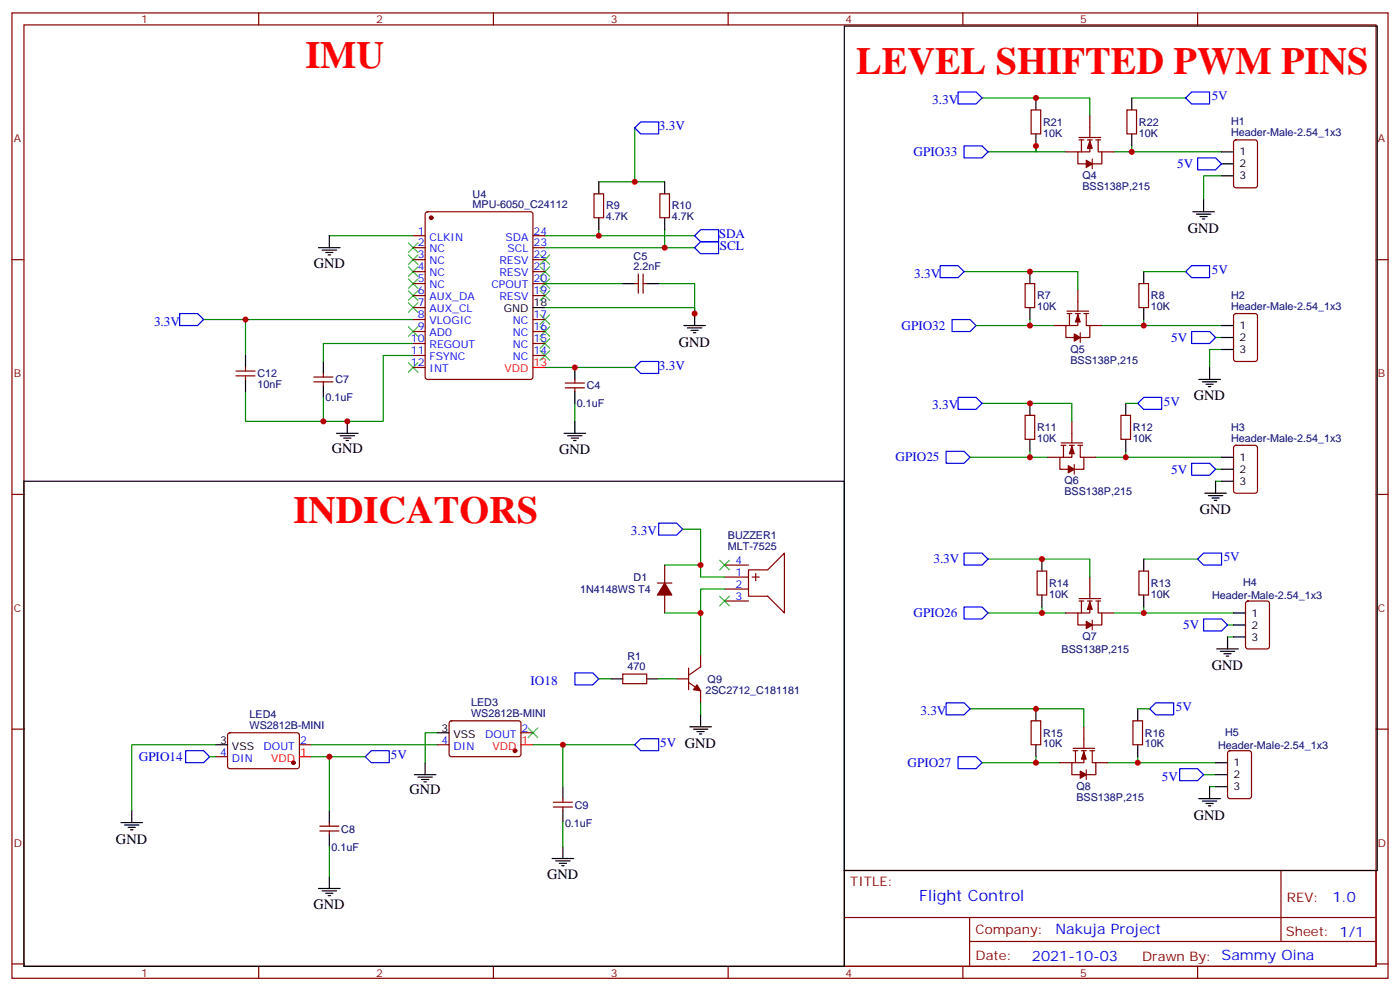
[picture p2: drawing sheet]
<svg xmlns="http://www.w3.org/2000/svg" width="412mm" height="292mm" viewBox="0 0 412 292" stroke-linecap="round" stroke-linejoin="round" font-family="sans-serif">
<g fill="none" stroke="#870000" stroke-width=".35">
<path d="M3.5 3.8h405.4v284.3h-405.4zM7.1 7.3h398.2v277.3h-398.2zM76.2 3.8v3.5M145.3 3.8v3.5M214.5 3.8v3.5M283.6 3.8v3.5M352.8 3.8v3.5M303.7 32.4h2.9v7h-2.9zM321 34.1v6.4M332 32.4h2.8v7h-2.8zM175 57.1h2.8v7h-2.8zM194.4 57.1h2.8v7h-2.8z"/>
<path d="M314 44.7h3.5M317.9 40.5h6.3M317.9 41.2h1.4M318.6 41.2v3.5M320.3 41.2h1.4M321 41.2v3.5h-3.5v3.6h2.5M321.7 46.8v2.9M322.8 41.2h1.4M323.5 41.2v3.5h1.1v3.6h-2.9M324.6 44.7h3.5M363.6 41.4l.5-.2h5.6l.7 .4v13l-.4 .7h-5.9l-.7-.4v-13zM3.5 76.5h3.6"/>
<path d="M121.7 76.5h3.5M121.7 69.4h3.5M121.7 73h3.5M125.5 62.6l.4-.2h30.4l.6 .4 .1 48.3-.5 .6-30.6 .1-.6-.5-.1-48.2zM157 76.5h3.5M157 69.4h3.5M157 73h3.5M405.3 76.5h3.6M121.7 83.5h3.5M121.7 80h3.5M121.7 87.1h3.5M121.7 90.6h3.5"/>
<path d="M121.7 94.1h3.5M121.7 97.6h3.5M157 83.5h3.5M157 80h3.5M157 87.1h3.5M157 94.1h3.5M157 97.6h3.5M187 83.5h1M188 80.7v5.7M189.4 80.7v5.7M189.4 83.5h1.1M302 83.5h2.8v7.1h-2.8z"/>
<path d="M310.4 95.9h3.6M314.3 91.7h6.4M314.3 92.4h1.4M315 92.4v3.5M316.8 92.4h1.4M317.5 92.4v3.5h-3.5v3.5h2.4M317.5 85.3v6.4M318.2 98v2.8M319.3 92.4h1.4M320 92.4v3.5h1v3.5h-2.8M321 95.9h3.6M335.5 83.5h2.8v7.1h-2.8z"/>
<path d="M363.6 92.6l.5-.2h5.6l.7 .4v13l-.4 .6-5.9 .1-.7-.5v-12.9zM69.5 110.7h5.6M69.5 109.3h5.6M72.3 108.2v1.1M72.3 110.7v1.1M92.4 112.5h5.7M92.4 111.1h5.7M95.2 110v1.1M95.2 112.5v1M121.7 101.2h3.5M121.7 104.7h3.5M121.7 108.2h3.5"/>
<path d="M157 101.2h3.5M157 104.7h3.5M166.5 114.2h5.7M166.5 112.8h5.7M169.3 111.8v1M169.3 114.2v1.1M302 122.3h2.8v7.1h-2.8zM308.7 134.7h3.5M312.6 130.5h6.3M312.6 131.2h1.4M313.3 131.2v3.5M315 131.2h1.4"/>
<path d="M315.7 131.2v3.5h-3.5v3.5h2.5M315.7 124.1v6.4M316.4 136.8v2.8M317.5 131.2h1.4M318.2 131.2v3.5h1.1v3.5h-2.9M319.3 134.7h3.5M330.2 122.3h2.8v7.1h-2.8zM363.6 131.4l.5-.2h5.6l.7 .4v13l-.4 .6-5.9 .1-.7-.5v-12.9zM3.5 145.6h3.6M405.3 145.6h3.6M193.7 171.7h4.2M195.8 166.4v5.3"/>
<path d="M195.8 175.3v5.3M213.4 170h7.1M213.4 166.4h7.1M213.4 177h7.1M213.4 173.5h7.1M220.5 167.9h5.6l5-5v17.7l-5-5h-5.6zM221.5 170h2.2M222.6 168.9v2.1M305.5 168.2h2.8v7.1h-2.8zM317.9 177h1.4M317.9 176.3h6.3M318.6 177v3.6"/>
<path d="M320.3 177h1.4M321 177v3.6h-3.5v3.5h2.5M321 170v6.3M322.8 177h1.4M323.5 177v3.6h1.1v3.5h-2.9M335.5 168.2h2.8v7.1h-2.8zM367.1 177.2l.5-.2h5.6l.7 .5v12.9l-.4 .7h-5.9l-.7-.4v-13zM183.4 198.5h7.1v2.9h-7.1zM199.3 200h3.5M202.8 196.8v6.3M206.4 192.9v3.5l-3.6 2.5M314 180.6h3.5"/>
<path d="M321.7 182.7v2.8M324.6 180.6h3.5M3.5 214.8h3.6M67.3 216l.4-.2 20.1 .1 .4 .6-.1 9.5-.6 .4-20-.1-.5-.6v-9.2zM88.2 219.4h3.5M128.8 219.4h3.5M132.5 212.5l.5-.2 20 .1 .5 .6-.1 9.5-.6 .4-20.1-.1-.4-.6v-9.2zM153.5 215.8h3.5M202.8 201l3.6 2.5v3.5M303.7 212.3h2.9v7.1h-2.9zM319.3 214.1v6.3M333.7 212.3h2.8v7.1h-2.8z"/>
<path d="M405.3 214.8h3.6M63.5 222.9h3.5M163 237.7h5.6M163 236.3h5.6M165.8 235.2v1.1M165.8 237.7v1.1M312.2 224.6h3.5M316.1 220.4h6.3M316.1 221.1h1.4M316.8 221.1v3.5M318.6 221.1h1.4M319.3 221.1v3.5h-3.6v3.6h2.5"/>
<path d="M320 226.8v2.8M321 221.1h1.4M321.7 221.1v3.5h1.1v3.6h-2.8M322.8 224.6h3.5M361.8 221.3l.5-.2h5.6l.7 .5 .1 12.9-.5 .7h-5.9l-.6-.4-.1-13zM94.2 244.8h5.6M94.2 243.3h5.6M97 242.3v1M97 244.8v1M248.7 256.4h156.6v28.2h-156.6zM377.3 256.4v20.9M248.7 270.2h156.5"/>
<path d="M285.6 277.3h119.6M285.6 270.2v14.2M3.5 283.9h3.6M76.2 284.6v3.5M145.3 284.6v3.5M214.5 284.6v3.5M283.6 284.6v3.5M352.8 284.6v3.5M405.3 283.9h3.6"/>
</g>
<g fill="none" stroke="#000" stroke-width=".35">
<path d="M248.7 7.7h157v248.7h-157zM305.2 28.9v3.5M305.2 39.4v3.6M333.4 28.9v3.5M333.4 39.4v3.6M176.4 53.6v3.5M195.8 53.6v3.5M354.5 58.8v3.6M359.8 51.8h3.6M359.8 44.7h3.6M359.8 48.3h3.6M93.8 73h6.4"/>
<path d="M94.9 73.7h4.2M96 74.4h2.1M96.7 75.1h.7M97 69.4v3.6M176.4 64.1v3.6M195.8 64.1v3.6M351.4 62.4h6.3M352.4 63.1h4.3M353.5 63.8h2.1M354.2 64.5h.7M157 90.6h3.5M183.4 83.5h3.6"/>
<path d="M190.5 83.5h3.5M201.4 95.9h6.4M202.5 96.6h4.2M203.6 97.3h2.1M204.3 98h.7M204.6 92.4v3.5M303.4 80v3.5M303.4 90.6v3.5M336.9 80v3.5M336.9 90.6v3.5M359.8 95.9h3.6M359.8 99.4h3.6"/>
<path d="M72.3 104.7v3.5M72.3 111.8v3.5M95.2 106.5v3.5M95.2 113.5v3.6M169.3 108.2v3.6M169.3 115.3v3.5M303.4 118.8v3.5M331.6 118.8v3.5M353.1 111.8h6.4M354.2 112.5h4.2M355.2 113.2h2.2M356 113.9h.7"/>
<path d="M356.3 108.2v3.6M359.8 102.9h3.6M99.1 127.6h6.4M100.2 128.3h4.2M101.2 129h2.2M102 129.8h.7M102.3 124.1v3.5M166.2 127.6h6.3M167.2 128.3h4.2M168.3 129h2.1M169 129.8h.7M169.3 124.1v3.5"/>
<path d="M303.4 129.4v3.5M331.6 129.4v3.5M359.8 134.7h3.6M359.8 138.2h3.6M7.1 141.7h241.6v142.9h-241.6zM354.9 145.3h6.3M356 146h4.2M357 146.7h2.1M357.7 147.4h.7M358.1 141.7v3.6M359.8 141.7h3.6M306.9 164.7v3.5"/>
<path d="M306.9 175.3v3.5M336.9 164.7v3.5M336.9 175.3v3.5M179.9 200h3.5M190.5 200h3.5M358.4 191.1h6.4M359.5 191.8h4.2M360.5 192.5h2.2M361.2 193.3h.7M361.6 187.6v3.5M363.4 187.6h3.5M363.4 180.6h3.5"/>
<path d="M363.4 184.1h3.5M63.5 219.4h3.5M128.8 215.8h3.5M203.2 214.1h6.3M204.3 214.8h4.2M205.3 215.5h2.1M206 216.2h.7M206.4 210.5v3.6M305.2 208.8v3.5M305.2 219.4v3.5M335.1 208.8v3.5M335.1 219.4v3.5"/>
<path d="M38.8 238.8v3.5M97 238.8v3.5M122.1 228.2h6.3M123.1 228.9h4.3M124.2 229.6h2.1M124.9 230.3h.7M125.2 224.6v3.6M165.8 231.7v3.5M165.8 238.8v3.5M353.1 235.2h6.4M354.2 235.9h4.2M355.2 236.6h2.2"/>
<path d="M356 237.3h.7M356.3 231.7v3.5M358.1 228.2h3.5M358.1 231.7h3.5M358.1 224.6h3.5M35.6 242.3h6.4M36.7 243h4.2M37.7 243.7h2.2M38.5 244.4h.7M97 245.8v3.5M97 258.2v3.5M162.6 252.9h6.4"/>
<path d="M163.7 253.6h4.2M164.7 254.3h2.2M165.5 255h.7M165.8 249.3v3.6M93.8 261.7h6.4M94.9 262.4h4.2M96 263.1h2.1M96.7 263.8h.7"/>
</g>
<g fill="#870000" stroke="#870000" stroke-width=".35">
<path d="M195.8 171.7l2.1 3.6h-4.2z"/>
<path d="M205.3 201.7l1.1 1.8-2.1-.4z"/>
<path d="M319.3 221.5l.7 2.1h-1.4z"/>
<path d="M318.2 227.1l1.8 1.1-1.8 1z"/>
<path d="M321 177.4l.7 2.1h-1.4z"/>
<path d="M320 183l1.7 1.1-1.7 1z"/>
<path d="M315.7 131.5l.7 2.1h-1.4z"/>
<path d="M314.7 137.2l1.7 1-1.7 1.1z"/>
<path d="M317.5 92.7l.7 2.1h-1.4z"/>
<path d="M316.4 98.4l1.8 1-1.8 1.1z"/>
<path d="M321 41.6l.7 2.1h-1.4z"/>
<path d="M320 47.2l1.7 1.1-1.7 1z"/>
<circle cx="86.4" cy="224.6" r=".53"/>
<circle cx="151.7" cy="221.1" r=".53"/>
<circle cx="127" cy="64.1" r=".53"/>
</g>
<path d="M157 108.2h3.5M153.5 219.4h3.5M88.2 222.9h3.5" fill="none" stroke="#f00" stroke-width=".35"/>
<g fill="none" stroke="#008700" stroke-width=".35">
<path d="M187 37.7v15.9h-10.6M289.3 28.9h31.7v5.2M333.4 28.9h15.8M187 53.6h8.8M291 44.7h14.2v-1.7v1.7h8.8M328.1 44.7h31.7M333.4 43v1.7M359.8 51.8h-5.3v7M97 69.4h24.7M160.5 69.4h44.1M160.5 73h44.1M176.4 67.7v1.7"/>
<path d="M195.8 67.7v5.3M60 94.1h61.7M72.3 94.1v10.6M160.5 83.5h22.9M194 83.5h10.6v8.9v-1.8h-44.1M284 80h33.5v5.3M287.5 95.9h15.9M303.4 94.1v1.8h7M324.6 95.9h35.2M336.9 94.1v1.8M336.9 80h12.3M358.1 99.4h1.7"/>
<path d="M72.3 115.3v8.8h22.9M121.7 104.7h-8.8v19.4h-17.7v-7M121.7 101.2h-26.5v5.3M160.5 108.2h26.5M169.3 118.8v5.3M289.3 118.8h26.4v5.3M331.6 118.8h3.5M359.8 102.9h-3.5v5.3M303.4 132.9v1.8h-17.6M303.4 134.7h5.3M322.8 134.7h37M331.6 132.9v1.8"/>
<path d="M358.1 138.2h1.7M201.1 155.9h5.3v14.1h7M358.1 141.7h1.7M195.8 166.4h10.6M213.4 173.5h-7v7.1M291 164.7h30v5.3M306.9 178.8v1.8h-15.9M336.9 178.8v1.8M336.9 164.7h15.9M176.4 200h3.5M194 200h5.3M195.8 180.6h10.6v12.3"/>
<path d="M306.9 180.6h7.1M328.1 180.6h35.3M361.6 184.1h1.8M361.6 187.6h1.8M63.5 219.4h-24.7v19.4M91.7 219.4h37.1M128.8 215.8h-3.6v8.8M157 219.4h30M165.8 219.4v12.3M206.4 207v3.5M285.8 208.8h33.5v5.3M335.1 208.8h3.6"/>
<path d="M61.7 222.9h1.8M91.7 222.9h15.9M97 222.9v15.9M305.2 222.9v1.7h-15.9M305.2 224.6h7M326.3 224.6h31.8M335.1 222.9v1.7M354.5 228.2h3.6M356.3 231.7h1.8M97 249.3v8.9M165.8 242.3v7"/>
</g>
<g fill="none" stroke="#3c3" stroke-width=".35">
<path d="M120.3 71.5l2.8 2.9M120.3 75.1l2.8 2.8M120.3 78.6l2.8 2.8M123.1 71.5l-2.8 2.9M123.1 75.1l-2.8 2.8M123.1 78.6l-2.8 2.8M159.1 78.6l2.8 2.8M159.1 75.1l2.8 2.8M161.9 78.6l-2.8 2.8M161.9 75.1l-2.8 2.8M120.3 82.1l2.8 2.8M120.3 85.7l2.8 2.8"/>
<path d="M120.3 89.2l2.8 2.8M120.3 96.2l2.8 2.9M123.1 82.1l-2.8 2.8M123.1 85.7l-2.8 2.8M123.1 89.2l-2.8 2.8M123.1 96.2l-2.8 2.9M159.1 99.8l2.8 2.8M159.1 96.2l2.8 2.9M159.1 92.7l2.8 2.8M159.1 85.7l2.8 2.8M159.1 82.1l2.8 2.8M161.9 99.8l-2.8 2.8"/>
<path d="M161.9 96.2l-2.8 2.9M161.9 92.7l-2.8 2.8M161.9 85.7l-2.8 2.8M161.9 82.1l-2.8 2.8M120.3 106.8l2.8 2.8M123.1 106.8l-2.8 2.8M159.1 103.3l2.8 2.8M161.9 103.3l-2.8 2.8M212 165l2.8 2.9M212 175.6l2.8 2.8M214.8 165l-2.8 2.9M214.8 175.6l-2.8 2.8"/>
<path d="M155.6 214.4l2.8 2.8M158.4 214.4l-2.8 2.8"/>
</g>
<g fill="none" stroke="#00f" stroke-width=".35">
<path d="M187 37.7l1.7-1.8h5.3v3.5h-5.3zM282.2 27.1h5.3l1.8 1.8-1.8 1.7h-5.3zM349.2 28.9l1.8-1.8h5.3v3.5h-5.3zM284 43h5.3l1.7 1.7-1.7 1.8h-5.3zM352.8 46.5h5.3l1.7 1.8-1.7 1.7h-5.3zM204.6 73l1.8-1.8h5.3v3.5h-5.3zM206.4 67.7h5.3v3.5h-5.3l-1.8-1.8zM276.9 78.2h5.3l1.8 1.8-1.8 1.8h-5.3zM52.9 92.4h5.3l1.8 1.7-1.8 1.8h-5.3zM280.5 94.1h5.3l1.7 1.8-1.7 1.7h-5.3zM349.2 80l1.8-1.8h5.3v3.6h-5.3zM351 97.6h5.3l1.8 1.8-1.8 1.8h-5.3z"/>
<path d="M187 108.2l1.7-1.7h5.3v3.5h-5.3zM282.2 117.1h5.3l1.8 1.7-1.8 1.8h-5.3zM335.1 118.8l1.8-1.7h5.3v3.5h-5.3zM278.7 132.9h5.3l1.8 1.8-1.8 1.8h-5.3zM351 136.5h5.3l1.8 1.7-1.8 1.8h-5.3zM194 154.1h5.3l1.8 1.8-1.8 1.7h-5.3zM284 162.9h5.3l1.7 1.8-1.7 1.7h-5.3zM284 178.8h5.3l1.7 1.8-1.7 1.7h-5.3zM352.8 164.7l1.7-1.8h5.3v3.5h-5.3zM169.3 198.2h5.3l1.8 1.8-1.8 1.7h-5.3zM354.5 182.3h5.3l1.8 1.8-1.8 1.7h-5.3zM187 219.4l1.7-1.8h5.3v3.5h-5.3z"/>
<path d="M278.7 207h5.3l1.8 1.8-1.8 1.7h-5.3zM338.7 208.8l1.7-1.8h5.3v3.5h-5.3zM54.7 221.1h5.3l1.7 1.8-1.7 1.7h-5.3zM107.6 222.9l1.8-1.8h5.3v3.5h-5.3zM282.2 222.9h5.3l1.8 1.7-1.8 1.8h-5.3zM347.5 226.4h5.3l1.7 1.8-1.7 1.7h-5.3z"/>
</g>
<g fill="#c00">
<circle cx="165.8" cy="219.4" r=".88"/>
<circle cx="97" cy="222.9" r=".88"/>
<circle cx="206.4" cy="166.4" r=".88"/>
<circle cx="206.4" cy="180.6" r=".88"/>
<circle cx="72.3" cy="94.1" r=".88"/>
<circle cx="95.3" cy="124.1" r=".88"/>
<circle cx="169.3" cy="108.2" r=".88"/>
<circle cx="102.3" cy="124.1" r=".88"/>
<circle cx="204.6" cy="92.4" r=".88"/>
<circle cx="195.8" cy="73" r=".88"/>
<circle cx="176.4" cy="69.4" r=".88"/>
<circle cx="187" cy="53.6" r=".88"/>
<circle cx="305.2" cy="224.6" r=".88"/>
<circle cx="335.1" cy="224.6" r=".88"/>
<circle cx="305.2" cy="208.8" r=".88"/>
<circle cx="336.9" cy="180.6" r=".88"/>
<circle cx="306.9" cy="180.6" r=".88"/>
<circle cx="306.9" cy="164.7" r=".88"/>
<circle cx="331.6" cy="134.7" r=".88"/>
<circle cx="303.4" cy="134.7" r=".88"/>
<circle cx="303.4" cy="118.8" r=".88"/>
<circle cx="336.9" cy="95.9" r=".88"/>
<circle cx="303.4" cy="80" r=".88"/>
<circle cx="303.4" cy="95.9" r=".88"/>
<circle cx="305.2" cy="28.9" r=".88"/>
<circle cx="305.2" cy="43" r=".88"/>
<circle cx="333.4" cy="44.7" r=".88"/>
</g>
<g font-size="11.3" fill="#f00">
<text x="90" y="20">IMU</text>
<text x="252.2" y="21.8">LEVEL SHIFTED PWM PINS</text>
<text x="86.4" y="154.1">INDICATORS</text>
</g>
<text font-size="4.6" fill="#00f" x="270.8" y="265.4">Flight Control</text>
<g font-size="4.2">
<text x="349.9" y="68.5">GND</text>
<text x="92.4" y="79">GND</text>
<text x="200" y="102.1">GND</text>
<text x="351.7" y="117.9">GND</text>
<text x="97.7" y="133.3">GND</text>
<text x="164.7" y="133.8">GND</text>
<text x="353.4" y="151.4">GND</text>
<text x="357" y="197.3">GND</text>
<text x="120.6" y="233.8">GND</text>
<text x="351.7" y="241.4">GND</text>
<text x="34.2" y="248.5">GND</text>
<text x="161.2" y="259">GND</text>
<text x="92.4" y="267.9">GND</text>
</g>
<g font-size="4.2" fill="#00f">
<text x="392.5" y="265.7">1.0</text>
<text x="310.9" y="275.2">Nakuja Project</text>
<text x="304" y="283">2021-10-03</text>
</g>
<g font-size="3.9" fill="#00f">
<text x="356.9" y="29.6">5V</text>
<text x="274.6" y="30.6">3.3V</text>
<text x="194.1" y="38.4">3.3V</text>
<text x="269.1" y="46">GPIO33</text>
<text x="346.8" y="49.5">5V</text>
<text x="211.7" y="70.1">SDA</text>
<text x="212" y="73.7">SCL</text>
<text x="269.3" y="81.8">3.3V</text>
<text x="356.9" y="80.7">5V</text>
<text x="45.4" y="95.9">3.3V</text>
<text x="265.6" y="97.1">GPIO32</text>
<text x="345" y="100.7">5V</text>
<text x="194.1" y="108.9">3.3V</text>
<text x="342.8" y="119.5">5V</text>
<text x="274.6" y="120.6">3.3V</text>
<text x="263.8" y="135.9">GPIO25</text>
<text x="345" y="139.5">5V</text>
<text x="185.9" y="157.6">3.3V</text>
<text x="275" y="165.9">3.3V</text>
<text x="360.5" y="165.4">5V</text>
<text x="269.1" y="181.8">GPIO26</text>
<text x="348.6" y="185.4">5V</text>
<text x="156.3" y="201.7">IO18</text>
<text x="346.4" y="209.5">5V</text>
<text x="271.1" y="210.6">3.3V</text>
<text x="194.5" y="220.1">5V GND</text>
<text x="40.9" y="224.1">GPIO14</text>
<text x="115.1" y="223.6">5V</text>
<text x="267.3" y="225.9">GPIO27</text>
<text x="342.2" y="229.9">5V</text>
</g>
<g font-size="3.9" fill="#800">
<text x="250.5" y="261">TITLE:</text>
<text x="379.1" y="265.7">REV:</text>
<text x="287.4" y="275.2">Company:</text>
<text x="378.7" y="275.8">Sheet: 1/1</text>
<text x="287.4" y="282.9">Date:</text>
<text x="336.4" y="282.9">Drawn By: Sammy Oina</text>
</g>
<g font-size="3.2" fill="#800">
<text x="41.6" y="6.8">1</text>
<text x="110.8" y="6.8">2</text>
<text x="179.9" y="6.8">3</text>
<text x="249.1" y="6.8">4</text>
<text x="318.2" y="6.8">5</text>
<text x="4.1" y="41.9">A</text>
<text x="405.9" y="41.9">A</text>
<text x="4.1" y="111.1">B</text>
<text x="405.9" y="111.1">B</text>
<text x="4.1" y="180.2">C</text>
<text x="405.9" y="180.2">C</text>
<text x="4.1" y="249.3">D</text>
<text x="405.9" y="249.3">D</text>
<text x="41.6" y="287.6">1</text>
<text x="110.8" y="287.6">2</text>
<text x="179.9" y="287.6">3</text>
<text x="249.1" y="287.6">4</text>
<text x="318.2" y="287.6">5</text>
</g>
<g font-size="3.2" fill="#000080">
<text x="307.3" y="40.2">10K</text>
<text x="307.3" y="37.1">R21</text>
<text x="335.5" y="40.2">10K</text>
<text x="335.5" y="37.1">R22</text>
<text x="362.7" y="36.9">H1</text>
<text x="362.7" y="40.1">Header-Male-2.54_1x3</text>
<text x="318.8" y="52.7">Q4</text>
<text x="139.2" y="58.2">U4</text>
<text x="318.8" y="55.9">BSS138P,215</text>
<text x="139.2" y="61.3">MPU-6050_C24112</text>
<text x="178.5" y="64.8">4.7K</text>
<text x="178.5" y="61.7">R9</text>
<text x="197.9" y="64.8">4.7K</text>
<text x="197.9" y="61.7">R10</text>
<text x="186.6" y="76.5">C5</text>
<text x="186.6" y="79.7">2.2nF</text>
<text x="305.5" y="88.2">R7</text>
<text x="339" y="88.2">R8</text>
<text x="362.7" y="88.1">H2</text>
<text x="305.5" y="91.4">10K</text>
<text x="339" y="91.4">10K</text>
<text x="362.7" y="91.3">Header-Male-2.54_1x3</text>
<text x="315.3" y="107.1">BSS138P,215</text>
<text x="315.3" y="103.8">Q5</text>
<text x="75.9" y="111.1">C12</text>
<text x="98.8" y="112.9">C7</text>
<text x="75.8" y="114.2">10nF</text>
<text x="95.9" y="118.2">0.1uF</text>
<text x="170" y="120">0.1uF</text>
<text x="172.9" y="114.7">C4</text>
<text x="305.5" y="130.2">10K</text>
<text x="305.5" y="127">R11</text>
<text x="333.7" y="130.2">10K</text>
<text x="333.7" y="127">R12</text>
<text x="362.7" y="126.9">H3</text>
<text x="362.7" y="130.1">Header-Male-2.54_1x3</text>
<text x="313.5" y="142.6">Q6</text>
<text x="313.5" y="145.9">BSS138P,215</text>
<text x="214.4" y="161.9">MLT-7525</text>
<text x="214.4" y="158.7">BUZZER1</text>
<text x="186.6" y="171.1">D1</text>
<text x="309" y="172.9">R14</text>
<text x="339" y="172.9">R13</text>
<text x="366.2" y="172.7">H4</text>
<text x="170.9" y="174.6">1N4148WS T4</text>
<text x="309" y="176.1">10K</text>
<text x="339" y="176.1">10K</text>
<text x="357" y="176.4">Header-Male-2.54_1x3</text>
<text x="318.8" y="188.5">Q7</text>
<text x="184.8" y="197.5">470</text>
<text x="184.8" y="194.4">R1</text>
<text x="312.7" y="192.3">BSS138P,215</text>
<text x="208.4" y="201.3">Q9</text>
<text x="138.8" y="208.1">LED3</text>
<text x="207.8" y="204.4">2SC2712_C181181</text>
<text x="73.5" y="214.8">WS2812B-MINI</text>
<text x="73.5" y="211.6">LED4</text>
<text x="138.8" y="211.2">WS2812B-MINI</text>
<text x="307.3" y="220.2">10K</text>
<text x="307.3" y="217">R15</text>
<text x="337.3" y="220.2">10K</text>
<text x="337.3" y="217">R16</text>
<text x="358.8" y="220.5">Header-Male-2.54_1x3</text>
<text x="360.9" y="216.8">H5</text>
<text x="317.1" y="232.6">Q8</text>
<text x="169.3" y="238.2">C9</text>
<text x="317.1" y="235.8">BSS138P,215</text>
<text x="100.5" y="245.2">C8</text>
<text x="166.4" y="243.5">0.1uF</text>
<text x="97.6" y="250.5">0.1uF</text>
</g>
<g font-size="3.2">
<text x="365.1" y="45.8">1</text>
<text x="365.1" y="52.8">3</text>
<text x="365.1" y="49.3">2</text>
<text x="148.4" y="92">GND</text>
<text x="157.2" y="90.2">18</text>
<text x="365.1" y="96.9">1</text>
<text x="365.1" y="100.5">2</text>
<text x="365.1" y="104">3</text>
<text x="365.1" y="135.7">1</text>
<text x="365.1" y="142.8">3</text>
<text x="365.1" y="139.3">2</text>
<text x="368.7" y="181.6">1</text>
<text x="368.7" y="185.1">2</text>
<text x="368.7" y="188.7">3</text>
<text x="130.1" y="215.5">3</text>
<text x="64.8" y="219">3</text>
<text x="68.3" y="220.8">VSS</text>
<text x="133.6" y="217.2">VSS</text>
<text x="363.4" y="225.7">1</text>
<text x="363.4" y="232.8">3</text>
<text x="363.4" y="229.2">2</text>
</g>
<g font-size="3.2" fill="#00f">
<text x="123" y="69.1">1</text>
<text x="126.5" y="70.8">CLKIN</text>
<text x="148.9" y="70.8">SDA</text>
<text x="157.2" y="69.1">24</text>
<text x="123" y="72.6">2</text>
<text x="123" y="76.1">3</text>
<text x="126.5" y="74.4">NC</text>
<text x="126.5" y="77.9">NC</text>
<text x="147.1" y="77.9">RESV</text>
<text x="149.5" y="74.4">SCL</text>
<text x="157.2" y="76.1">22</text>
<text x="157.2" y="72.6">23</text>
<text x="123" y="79.7">4</text>
<text x="123" y="83.2">5</text>
<text x="126.5" y="81.4">NC</text>
<text x="147.1" y="81.4">RESV</text>
<text x="157.2" y="83.2">20</text>
<text x="157.2" y="79.7">21</text>
<text x="123" y="86.7">6</text>
<text x="126.5" y="84.9">NC</text>
<text x="126.5" y="88.5">AUX_DA</text>
<text x="144.8" y="84.9">CPOUT</text>
<text x="147.1" y="88.5">RESV</text>
<text x="157.2" y="86.7">19</text>
<text x="123" y="90.2">7</text>
<text x="123" y="93.8">8</text>
<text x="126.5" y="92">AUX_CL</text>
<text x="126.5" y="95.5">VLOGIC</text>
<text x="151.1" y="95.5">NC</text>
<text x="157.2" y="93.8">17</text>
<text x="121" y="100.8">10</text>
<text x="123" y="97.3">9</text>
<text x="126.5" y="99.1">AD0</text>
<text x="151.1" y="99.1">NC</text>
<text x="157.2" y="100.8">15</text>
<text x="157.2" y="97.3">16</text>
<text x="121" y="104.4">11</text>
<text x="121" y="107.9">12</text>
<text x="126.5" y="102.6">REGOUT</text>
<text x="126.5" y="106.1">FSYNC</text>
<text x="151.1" y="106.1">NC</text>
<text x="151.1" y="102.6">NC</text>
<text x="157.2" y="104.4">14</text>
<text x="126.5" y="109.6">INT</text>
<text x="216.7" y="166.1">4</text>
<text x="216.7" y="173.1">2</text>
<text x="216.7" y="169.6">1</text>
<text x="216.7" y="176.7">3</text>
<text x="153.6" y="215.5">2</text>
<text x="77.7" y="220.8">DOUT</text>
<text x="88.4" y="219">2</text>
<text x="130.1" y="219">4</text>
<text x="133.6" y="220.8">DIN</text>
<text x="142.9" y="217.2">DOUT</text>
<text x="64.8" y="222.5">4</text>
<text x="68.3" y="224.3">DIN</text>
</g>
<g font-size="3.2" fill="#f00">
<text x="157.2" y="107.9">13</text>
<text x="148.6" y="109.6">VDD</text>
<text x="145.1" y="220.8">VDD</text>
<text x="153.6" y="219">1</text>
<text x="79.8" y="224.3">VDD</text>
<text x="88.4" y="222.5">1</text>
</g>
</svg>
